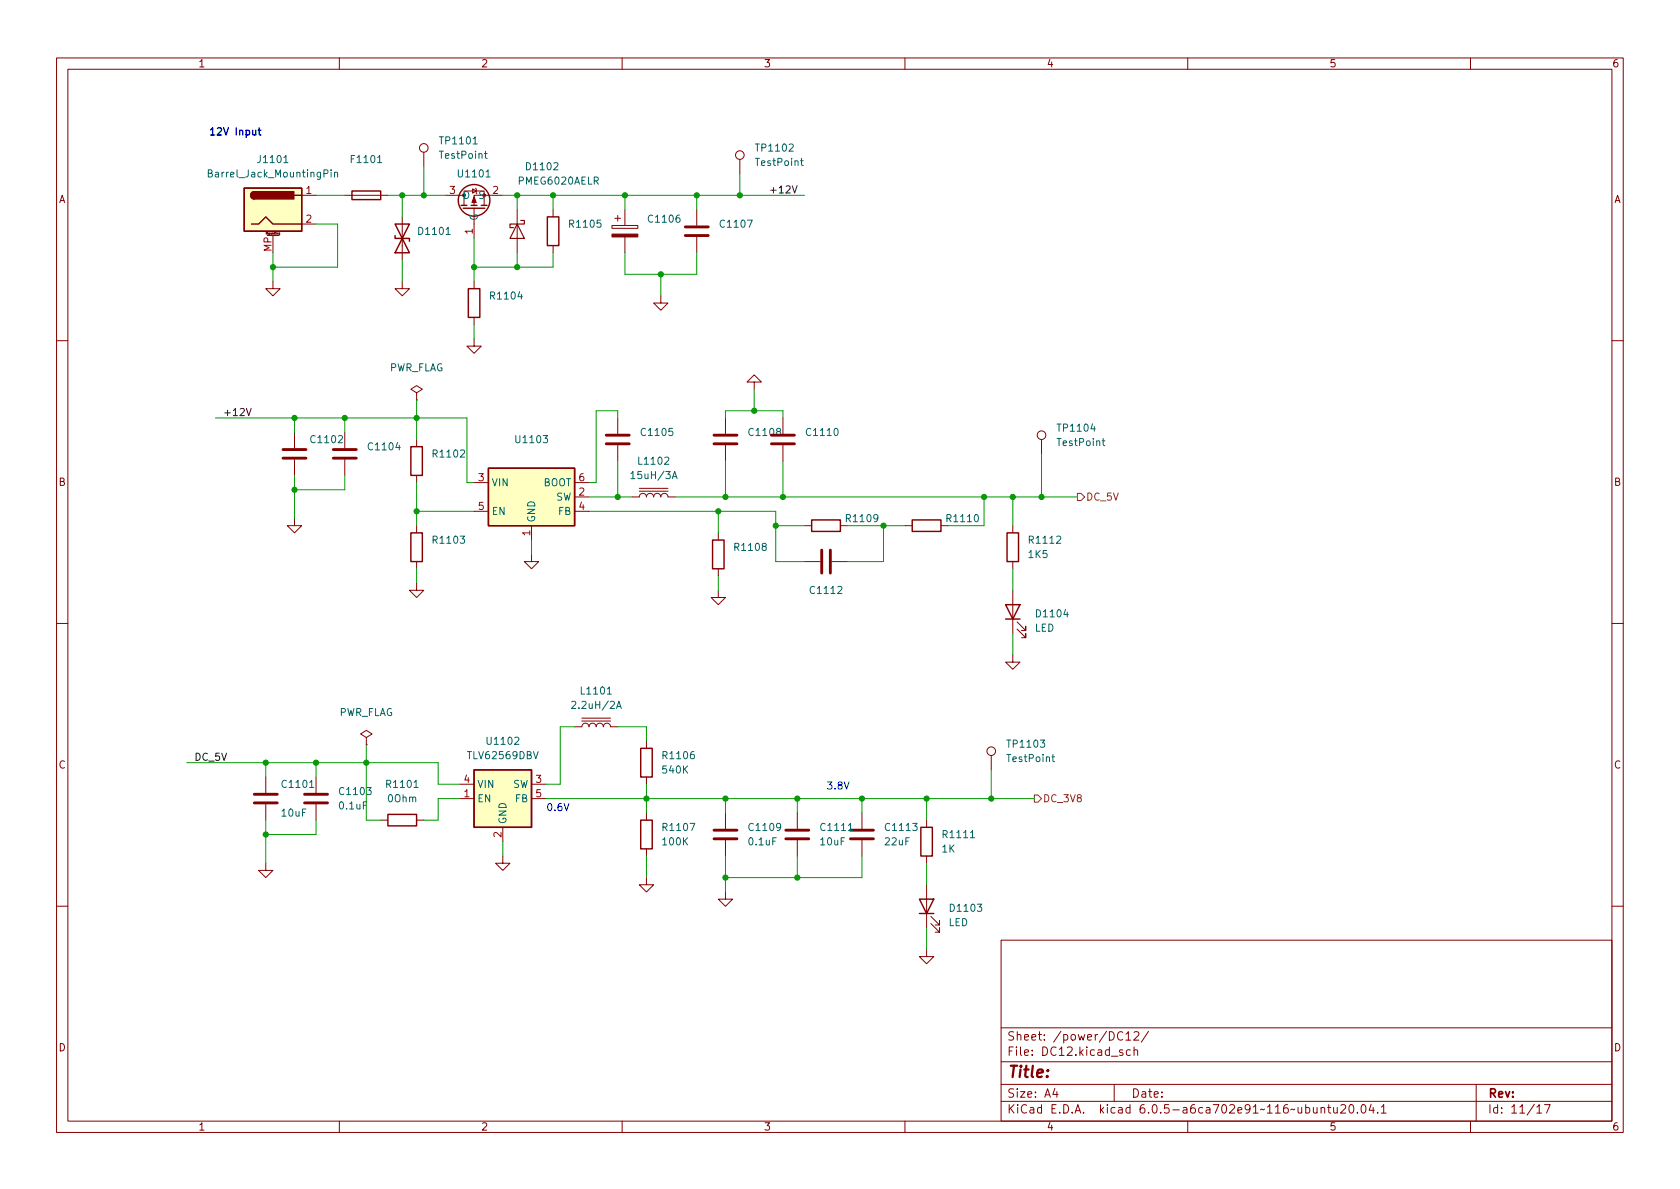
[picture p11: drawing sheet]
<svg xmlns="http://www.w3.org/2000/svg" width="297mm" height="210mm" viewBox="0 0 297 210" stroke-linecap="round" stroke-linejoin="round" font-family="sans-serif">
<g fill="none" stroke="#840000" stroke-width=".18">
<path d="M10 10.2h277v190.1h-277zM12 12.2h273v186.1h-273zM60 10.2v2M110 10.2v2M160 10.2v2M210 10.2v2M260 10.2v2M53.3 34.5h2.6M53.3 39.6h2.6M61 34.5h7.6M71.1 38.3v7.7M74.9 26.9v2.6"/>
<path d="M78.7 34.5h3.3M82 36.3v-2.5h3.6v2.5M83.6 33.4l.6 .4-.6 .4zM83.8 36.8v5.4M84.1 33.3l.1 .1v.8l.1 .1M88.9 34.5h-5.1v1.8M91.4 37.1v7.6M97.8 37.1v1.2M108.2 39.9h4.6v.5h-4.6zM108.7 38.6h1M109.2 38.1v1M110.5 37.1v2.8"/>
<path d="M123.2 37.1v2.8M130.8 28.2v2.5M47.2 41.7h2.1M48.3 49.8v1.2h1.2l-1.2 1.3-1.3-1.3h1.3M48.3 41.7v3M49.4 41.4h-.1v-.2h.1v.3l-.1 .1M71.1 49.8v1.2h1.3l-1.3 1.3-1.3-1.3h1.3M83.8 59.9v1.3h1.3l-1.3 1.3-1.3-1.3h1.3M83.8 49.8v1.2M83.8 56.1v1.3M97.8 43.4v1.3M110.5 41.9v2.8"/>
<path d="M116.8 52.3v1.3h1.3l-1.3 1.3-1.2-1.3h1.2M123.2 41.9v2.8M10 60.2h2M52.1 76.4v2.8M61 76.4v2.8M73.7 69.5l1-.7-1-.6-1.1 .6 1.1 .7v1.2M73.7 70.7h.1M73.7 77.7v1.3M109.2 73.9v2.8M109.2 78.7v2.8M128.3 73.9v2.8M128.3 78.7v2.8"/>
<path d="M133.3 67.6h1.3l-1.3-1.3-1.2 1.3h1.2v1.2M138.4 73.9v2.8M138.4 78.7v2.8M184.1 77.7v2.6M285 60.2h2M52.1 91.7v1.3h1.2l-1.2 1.2-1.3-1.2h1.3M52.1 81.3v2.8M61 81.3v2.8M73.7 84.1v1.2M73.7 93v1.2M73.7 99.3v1.3M83.8 85.3h2.6"/>
<path d="M83.8 90.4h2.6M94 98v1.3h1.2l-1.2 1.3-1.3-1.3h1.3M94 93v2.5M101.6 87.9h2.5M101.6 85.3h2.5M101.6 90.4h2.5M111.8 87.9h1.2a.64 .64 0 0 1 .7-.7 .64 .64 0 0 1 .6 .7 .64 .64 0 0 1 .6-.7 .64 .64 0 0 1 .7 .7 .64 .64 0 0 1 .6-.7 .64 .64 0 0 1 .6 .7 .64 .64 0 0 1 .7-.7 .64 .64 0 0 1 .6 .7h1.3M113 86.9h5.1M113 86.4h5.1M127 94.2v1.3M142.2 99.3h2.8M142.2 93h1.3"/>
<path d="M147.1 99.3h2.8M148.6 93h1.3M160 93h1.3M166.4 93h1.2M179.1 93v1.2M179.1 99.3v1.3M10 110.2h2M73.7 103.1v1.3h1.2l-1.2 1.3-1.3-1.3h1.3M127 104.4v1.3h1.3l-1.3 1.2-1.3-1.2h1.3M127 100.6v1.2M179.1 115.8v1.3h1.2l-1.2 1.3-1.3-1.3h1.3M179.1 104.4v7.6"/>
<path d="M179.8 111.2l1.6 1.6v-.8v.8h-.8M179.8 110l1.6 1.5v-.8v.8h-.8M285 110.2h2M47 137.4v2.8M55.9 137.4v2.8M64.8 130.4l1-.6-1-.6-1 .6 1 .6v1.3M64.8 131.7h.1M81.3 138.7h2.5M94 138.7h2.5M101.6 128.5h1.3M102.9 128.5a.64 .64 0 0 1 .6-.6 .64 .64 0 0 1 .6 .6 .64 .64 0 0 1 .7-.6 .64 .64 0 0 1 .6 .6 .64 .64 0 0 1 .6-.6 .64 .64 0 0 1 .7 .6 .64 .64 0 0 1 .6-.6 .64 .64 0 0 1 .6 .6M102.9 127.5h5"/>
<path d="M102.9 127h5M107.9 128.5h1.3M114.3 131.1v1.2M114.3 137.4v1.3M175.3 133.6v2.5M47 152.6v1.3h1.3l-1.3 1.3-1.3-1.3h1.3M47 142.2v2.8M55.9 142.2v2.8M67.3 145h1.3M73.7 145h1.2M81.3 141.2h2.5M88.9 151.4v1.2h1.3l-1.3 1.3-1.3-1.3h1.3"/>
<path d="M88.9 146.3v2.5M94 141.2h2.5M114.3 155.2v1.3h1.3l-1.3 1.2-1.3-1.2h1.3M114.3 143.8v1.2M114.3 150.1v1.3M128.3 157.7v1.3h1.2l-1.2 1.3-1.3-1.3h1.3M128.3 143.8v2.8M128.3 148.6v2.8M141 143.8v2.8M141 148.6v2.8M152.4 143.8v2.8M152.4 148.6v2.8"/>
<path d="M163.8 145v1.3M163.8 151.4v1.2M163.8 156.5v7.6M10 160.2h2M163.8 167.9v1.3h1.3l-1.3 1.2-1.2-1.2h1.2M164.6 163.3l1.5 1.5v-.7v.7h-.7M164.6 162l1.5 1.6v-.8v.8h-.7M177 166.3h108v32h-108zM285 160.2h2M60 198.3v2M110 198.3v2M160 198.3v2"/>
<path d="M177 194.8h108M177 191.8h108M177 187.8h108M177 181.8h108M186.5 192.5l-.4 1h1M186.9 193v1M197 191.8v3M198.5 185.7l-.4-.1-.2 .2 .1 .3 .5 .1v.4h-.6M198.5 182.6a.6 .6 0 0 0-.7 0 .6 .6 0 0 0-.2 .7 .56 .56 0 0 0 .3 .6 .56 .56 0 0 0 .6-.1M199.1 182.9l.4-.5v1.5M199.1 183.9h.8M199.9 185.7l-.5-.1-.3 .3v.4l.2 .3h.6"/>
<path d="M200.5 185.8l.2-.2 .4 .1v.9M200.5 182.6l.6-.2 .2 .2 .1 .3-1 1h1M200.5 185.1v1.5M203.1 182.4l-1.3 1.9M210 198.3v2M233.6 196l.2-.2 .3 .1 .1 .9M233.6 195.8v1M234.7 195.8h.6M234.9 195.3v1.3l.4 .2M235.8 195.8l.1 1h.3l.2-.1M236.4 195.8v1M237.1 195.5l.5-.2 .3 .2v.3l-.9 1h.9"/>
<path d="M238.7 195.4l.2-.1a.81 .81 0 0 1 .5 .7 .81 .81 0 0 1-.3 .8h-.1a.81 .81 0 0 1-.6-.6 .81 .81 0 0 1 .3-.8zM240 196.7v.1M240.8 195.5l.2-.2a.81 .81 0 0 1 .6 .7 .81 .81 0 0 1-.3 .8h-.2a.81 .81 0 0 1-.3-1.3zM242.4 195.3l-.3 1h.9M242.8 195.8v1M243.6 196.7v.1M244.2 195.8l.4-.5v1.5M244.2 196.8h.9M260 198.3v2M261 191.8v6.5M271.7 195.8l.5-.5v1.5M271.7 196.8h.9"/>
<path d="M273.1 195.3h1l-.7 1.5"/>
<circle cx="74.9" cy="26.2" r=".76"/>
<circle cx="130.8" cy="27.4" r=".76"/>
<circle cx="184.1" cy="77" r=".76"/>
<circle cx="175.3" cy="132.8" r=".76"/>
</g>
<g fill="none" stroke="#840000" stroke-width=".25">
<path d="M43.2 33.3h10.1v7.6h-10.1zM44.4 39.6h1.3l1.3-1.3 1.3 1.3h5M45 33.9a.64 .64 0 0 0-.7 .6 .64 .64 0 0 0 .7 .7M52.1 34.5h1.2M62.2 33.8h5.1v1.5h-5.1zM69.8 39.6h2.6l-2.6 5.1h2.6zM81.5 36.3h1M81.9 36.8h3.8M83.3 36.3h1M85.1 36.3h1M96.8 38.3h2v5.1h-2zM69.8 41.7v.5h2.6v.5"/>
<path d="M82.8 51h2v5.1h-2zM72.6 79h2.1v5.1h-2.1zM72.6 94.2h2.1v5.1h-2.1zM86.4 82.8h15.2v10.2h-15.2zM126 95.5h2v5.1h-2zM143.5 91.9h5.1v2.1h-5.1zM161.3 91.9h5.1v2.1h-5.1zM178.1 94.2h2v5.1h-2zM177.8 106.9h2.5l-1.2 2.6zM177.8 109.5h2.5M83.8 136.1h10.2v10.2h-10.2zM113.3 132.3h2v5.1h-2z"/>
<path d="M68.6 144h5.1v2h-5.1zM113.3 145h2v5.1h-2zM162.6 159h2.5l-1.3 2.5zM162.8 146.3h2v5.1h-2zM162.6 161.5h2.5"/>
<circle cx="83.8" cy="35.4" r="2.79"/>
</g>
<g fill="#ffffc2" stroke="#ffffc2" stroke-width=".18">
<path d="M83.8 136.1h10.2v10.2h-10.2z"/>
<path d="M43.2 33.3h10.1v7.6h-10.1z"/>
<path d="M86.4 82.8h15.2v10.2h-15.2z"/>
</g>
<g fill="none" stroke="#006464" stroke-width=".18">
<path d="M36.8 30.6h.6l.1-.2-.1-.2-.6-.2v1.3h.5l.2-.1 .1-.3-.3-.3M50.2 28.8h.7M58.5 30v.2M58.5 30.5v.8M59.1 30.6l.2-.1h.3l.1 .8M59.1 30.5v.8M85.7 27.2h.4M85.8 26.7v1.1l.3 .2M141.5 28.4h.5M141.7 28v1.1l.3 .2M194.9 78h.5M195.1 77.5v1.1l.3 .2"/>
<path d="M111.5 83.7l.4-.3v1.2M111.5 84.6h.8M118.9 84.6l.4-1.2 .4 1.2M119 84.3h.6M101.1 124.1l.5-.1 .2 .4-.8 .9h.8M107.4 122.7h.7M109 125.3l.4-1.3 .5 1.3M109.1 124.9h.6M186 133.8h.5M186.2 133.4v1.1l.3 .2"/>
</g>
<g fill="none" stroke="#840000" stroke-width=".51">
<path d="M121.2 41.7h4M121.2 40.1h4M50 79.5h4.1M58.9 79.5h4.1M107.2 78.5h4.1M107.2 77h4.1M126.2 78.5h4.1M126.2 77h4.1M136.4 78.5h4.1M136.4 77h4.1M50 81h4.1M58.9 81h4.1"/>
<path d="M145.3 97.3v4M146.8 97.3v4M45 142h4M45 140.5h4M53.8 142h4.1M53.8 140.5h4.1M126.2 148.3h4.1M126.2 146.8h4.1M138.9 148.3h4.1M138.9 146.8h4.1M150.4 148.3h4M150.4 146.8h4"/>
</g>
<path d="M91.4 39.6l1.3 2.6h-2.5zM92.1 39h.6v.6h-2.5v.7h.6" fill="none" stroke="#840000" stroke-width=".2"/>
<g fill="#840000" stroke="#840000" stroke-width=".18">
<path d="M83.8 34.8l.4 1h-.8z"/>
<path d="M108.2 41.4h4.6v.5h-4.6z"/>
</g>
<g fill="#840000" stroke="#840000" stroke-width=".25">
<path d="M44.5 34.1l.5-.2v1.3a.64 .64 0 0 1-.6-.4 .64 .64 0 0 1 .1-.7z"/>
<path d="M45 33.9h6.9v1.3h-6.9z"/>
</g>
<path d="M190.5 87.2h.6l.7 .7-.7 .6h-.6zM182.9 140.6h.6l.6 .6-.6 .7h-.6z" fill="none" stroke="#725600" stroke-width=".18"/>
<path d="M140.1 32.9l.4 1.2 .4-1.2M43.6 72.2l.4 1.3 .4-1.3" fill="none" stroke="#0f0f0f" stroke-width=".18"/>
<path d="M45.6 23h.5M45.8 22.6v1.1l.3 .2" fill="none" stroke="#0000c2" stroke-width=".25"/>
<g fill="none" stroke="#009600" stroke-width=".18">
<path d="M55.9 39.6h3.8v7.6h-11.4M55.9 34.5h5.1M68.6 34.5h10.1M71.1 34.5v3.8M74.9 29.5v5M88.9 34.5h53.3M91.4 34.5v2.6M97.8 34.5v2.6M110.5 34.5v2.6M123.2 34.5v2.6M130.8 30.7v3.8M48.3 44.7v5.1"/>
<path d="M71.1 46v3.8M83.8 42.2v7.6M83.8 57.4v2.5M91.4 44.7v2.5M97.8 44.7v2.5h-14M110.5 44.7v3.8h12.7v-3.8M116.8 48.5v3.8M38.1 73.9h44.4v11.4h1.3M52.1 73.9v2.5M61 73.9v2.5M73.7 70.7v7M109.2 73.9v-1.3h-3.8v12.7h-1.3"/>
<path d="M128.3 73.9v-1.3h10.1v1.3M133.3 68.8v3.8M52.1 84.1v7.6M61 84.1v2.5h-8.9M73.7 90.4h10.1M73.7 85.3v7.7M94 95.5v2.5M104.1 87.9h7.7M104.1 90.4h33.1v8.9h5M109.2 81.5v6.4M119.4 87.9h71.1M127 90.4v3.8"/>
<path d="M128.3 81.5v6.4M137.2 93h5M138.4 81.5v6.4M149.9 93h10.1M156.2 93v6.3h-6.3M174 87.9v5.1h-6.4M179.1 87.9v5.1M184.1 80.3v7.6M73.7 100.6v2.5M127 101.8v2.6M179.1 100.6v3.8M179.1 112v3.8"/>
<path d="M33 134.9h44.5v3.8h3.8M47 134.9v2.5M55.9 134.9v2.5M64.8 131.7v13.3h2.5M101.6 128.5h-2.5v10.2h-2.6M109.2 128.5h5.1v2.6M114.3 138.7v5.1M175.3 136.1v5.1M47 145v7.6M55.9 145v2.6h-8.9M81.3 141.2h-3.8v3.8h-2.6M88.9 148.8v2.6"/>
<path d="M96.5 141.2h86.4M114.3 151.4v3.8M128.3 141.2v2.6M128.3 151.4v6.3M141 141.2v2.6M141 151.4v3.8M152.4 141.2v2.6M152.4 151.4v3.8h-24.1M163.8 141.2v3.8M163.8 152.6v3.9M163.8 164.1v3.8"/>
</g>
<g fill="#009600" stroke="#009600" stroke-width=".18">
<circle cx="174" cy="87.9" r=".46"/>
<circle cx="179.1" cy="87.9" r=".46"/>
<circle cx="127" cy="90.4" r=".46"/>
<circle cx="137.2" cy="93" r=".46"/>
<circle cx="128.3" cy="87.9" r=".46"/>
<circle cx="156.2" cy="93" r=".46"/>
<circle cx="138.4" cy="87.9" r=".46"/>
<circle cx="184.1" cy="87.9" r=".46"/>
<circle cx="116.8" cy="48.5" r=".46"/>
<circle cx="123.2" cy="34.5" r=".46"/>
<circle cx="110.5" cy="34.5" r=".46"/>
<circle cx="97.8" cy="34.5" r=".46"/>
<circle cx="130.8" cy="34.5" r=".46"/>
<circle cx="47" cy="134.9" r=".46"/>
<circle cx="47" cy="147.6" r=".46"/>
<circle cx="55.9" cy="134.9" r=".46"/>
<circle cx="64.8" cy="134.9" r=".46"/>
<circle cx="73.7" cy="90.4" r=".46"/>
<circle cx="73.7" cy="73.9" r=".46"/>
<circle cx="52.1" cy="73.9" r=".46"/>
<circle cx="61" cy="73.9" r=".46"/>
<circle cx="109.2" cy="87.9" r=".46"/>
<circle cx="83.8" cy="47.2" r=".46"/>
<circle cx="52.1" cy="86.6" r=".46"/>
<circle cx="48.3" cy="47.2" r=".46"/>
<circle cx="114.3" cy="141.2" r=".46"/>
<circle cx="133.3" cy="72.6" r=".46"/>
<circle cx="128.3" cy="141.2" r=".46"/>
<circle cx="141" cy="141.2" r=".46"/>
<circle cx="128.3" cy="155.2" r=".46"/>
<circle cx="175.3" cy="141.2" r=".46"/>
<circle cx="163.8" cy="141.2" r=".46"/>
<circle cx="152.4" cy="141.2" r=".46"/>
<circle cx="141" cy="155.2" r=".46"/>
<circle cx="74.9" cy="34.5" r=".46"/>
<circle cx="71.1" cy="34.5" r=".46"/>
<circle cx="91.4" cy="47.2" r=".46"/>
<circle cx="91.4" cy="34.5" r=".46"/>
</g>
<text font-size="2.8" fill="#840000" x="178" y="190.6">Title:</text>
<g font-size="2.1" fill="#840000">
<text x="178" y="184">Sheet: /power/DC12/</text>
<text x="178" y="186.7">File: DC12.kicad_sch</text>
<text x="178" y="196.9">KiCad E.D.A. kicad 6.0.5-a6ca702e91~116~ubuntu20.04.1</text>
<text x="178" y="194.1">Size: A4</text>
<text x="200" y="194.1">Date:</text>
<text x="263" y="194.1">Rev:</text>
<text x="263" y="196.9">Id: 11/17</text>
</g>
<g font-size="1.8" fill="#840000">
<text x="35" y="11.9">1</text>
<text x="85" y="11.9">2</text>
<text x="135" y="11.9">3</text>
<text x="185" y="11.9">4</text>
<text x="235" y="11.9">5</text>
<text x="285" y="11.9">6</text>
<text x="10.3" y="35.9">A</text>
<text x="285.3" y="35.9">A</text>
<text x="10.3" y="85.9">B</text>
<text x="285.3" y="85.9">B</text>
<text x="10.3" y="135.9">C</text>
<text x="285.3" y="135.9">C</text>
<text x="10.3" y="185.9">D</text>
<text x="285.3" y="185.9">D</text>
<text x="35" y="199.9">1</text>
<text x="85" y="199.9">2</text>
<text x="135" y="199.9">3</text>
<text x="185" y="199.9">4</text>
<text x="235" y="199.9">5</text>
<text x="285" y="199.9">6</text>
</g>
<g font-size="1.8" fill="#0000c2">
<text x="36.8" y="23.9">12V Input</text>
<text x="96.5" y="143.4">0.6V</text>
<text x="146" y="139.6">3.8V</text>
</g>
<g font-size="1.8" fill="#006464">
<text x="45.8" y="28.8">J1101</text>
<text x="62.3" y="28.8">F1101</text>
<text x="77.9" y="28.1">TestPoint</text>
<text x="78" y="25.5">TP1101</text>
<text x="133.8" y="29.3">TestPoint</text>
<text x="133.9" y="26.8">TP1102</text>
<text x="37.4" y="31.4">Barrel_Jack_MountingPin</text>
<text x="81.2" y="31.4">U1101</text>
<text x="81.8" y="35.2">D</text>
<text x="84.7" y="35.2">S</text>
<text x="91.8" y="32.6">PMEG6020AELR</text>
<text x="93.2" y="30.1">D1102</text>
<text x="74.2" y="41.5">D1101</text>
<text x="84.5" y="39.1" transform="rotate(-90 84.5 39.1)">G</text>
<text x="100.9" y="40.3">R1105</text>
<text x="114.8" y="39.4">C1106</text>
<text x="127.5" y="40.3">C1107</text>
<text x="86.9" y="53">R1104</text>
<text x="68.7" y="65.7">PWR_FLAG</text>
<text x="113.6" y="77.1">C1105</text>
<text x="132.6" y="77.1">C1108</text>
<text x="142.8" y="77.1">C1110</text>
<text x="187.2" y="76.3">TP1104</text>
<text x="55.1" y="78.4">C1102</text>
<text x="65.3" y="79.6">C1104</text>
<text x="76.7" y="80.9">R1102</text>
<text x="91.4" y="78.4">U1103</text>
<text x="113.1" y="82.2">L1102</text>
<text x="187.1" y="78.9">TestPoint</text>
<text x="86.9" y="86">VIN</text>
<text x="96" y="86">BOOT</text>
<text x="98.2" y="88.5">SW</text>
<text x="112" y="84.7">15uH/3A</text>
<text x="86.9" y="91.1">EN</text>
<text x="94.6" y="92.5" transform="rotate(-90 94.6 92.5)">GND</text>
<text x="98.7" y="91.1">FB</text>
<text x="149.8" y="92.3">R1109</text>
<text x="167.6" y="92.3">R1110</text>
<text x="76.7" y="96.1">R1103</text>
<text x="130.1" y="97.4">R1108</text>
<text x="181.9" y="98.7">1K5</text>
<text x="182.1" y="96.1">R1112</text>
<text x="143.4" y="105">C1112</text>
<text x="182.9" y="111.7">LED</text>
<text x="183.4" y="109.2">D1104</text>
<text x="101.6" y="125.3">2.2uH/2A</text>
<text x="102.9" y="122.8">L1101</text>
<text x="59.8" y="126.6">PWR_FLAG</text>
<text x="86.3" y="131.7">U1102</text>
<text x="82.9" y="134.2">TLV62569DBV</text>
<text x="117.3" y="136.8">540K</text>
<text x="117.4" y="134.2">R1106</text>
<text x="178.2" y="134.7">TestPoint</text>
<text x="178.3" y="132.2">TP1103</text>
<text x="50.1" y="139.3">C1101</text>
<text x="60.1" y="143.1">0.1uF</text>
<text x="60.2" y="140.6">C1103</text>
<text x="68.5" y="139.3">R1101</text>
<text x="68.6" y="141.9">0Ohm</text>
<text x="84.3" y="141.9">EN</text>
<text x="84.3" y="139.3">VIN</text>
<text x="90.6" y="139.3">SW</text>
<text x="91.1" y="141.9">FB</text>
<text x="49.9" y="144.4">10uF</text>
<text x="89.5" y="145.8" transform="rotate(-90 89.5 145.8)">GND</text>
<text x="117.3" y="149.5">100K</text>
<text x="117.4" y="146.9">R1107</text>
<text x="132.5" y="149.5">0.1uF</text>
<text x="132.6" y="146.9">C1109</text>
<text x="145.1" y="149.5">10uF</text>
<text x="145.3" y="146.9">C1111</text>
<text x="156.6" y="149.5">22uF</text>
<text x="156.7" y="146.9">C1113</text>
<text x="166.9" y="148.2">R1111</text>
<text x="166.6" y="150.7">1K</text>
<text x="168.2" y="161.2">D1103</text>
<text x="167.7" y="163.8">LED</text>
</g>
<g font-size="1.8" fill="#a90000">
<text x="54.1" y="34.3">1</text>
<text x="79.5" y="34.3">3</text>
<text x="87.1" y="34.3">2</text>
<text x="54.1" y="39.4">2</text>
<text x="83.6" y="41.4" transform="rotate(-90 83.6 41.4)">1</text>
<text x="48" y="44.5" transform="rotate(-90 48 44.5)">MP</text>
<text x="84.6" y="85.1">3</text>
<text x="102.4" y="87.6">2</text>
<text x="102.4" y="85.1">6</text>
<text x="84.6" y="90.2">5</text>
<text x="93.7" y="94.7" transform="rotate(-90 93.7 94.7)">1</text>
<text x="102.4" y="90.2">4</text>
<text x="82.1" y="141">1</text>
<text x="82.1" y="138.4">4</text>
<text x="94.8" y="138.4">3</text>
<text x="94.8" y="141">5</text>
<text x="88.6" y="148.1" transform="rotate(-90 88.6 148.1)">2</text>
</g>
<g font-size="1.8" fill="#0f0f0f">
<text x="135.9" y="34.2">+12V</text>
<text x="39.4" y="73.6">+12V</text>
<text x="34.3" y="134.5">DC_5V</text>
</g>
<g font-size="1.8" fill="#725600">
<text x="192" y="88.5">DC_5V</text>
<text x="184.3" y="141.9">DC_3V8</text>
</g>
<text font-size=".5" fill="#840000" x="47.1" y="41.5">Mounting</text>
</svg>
